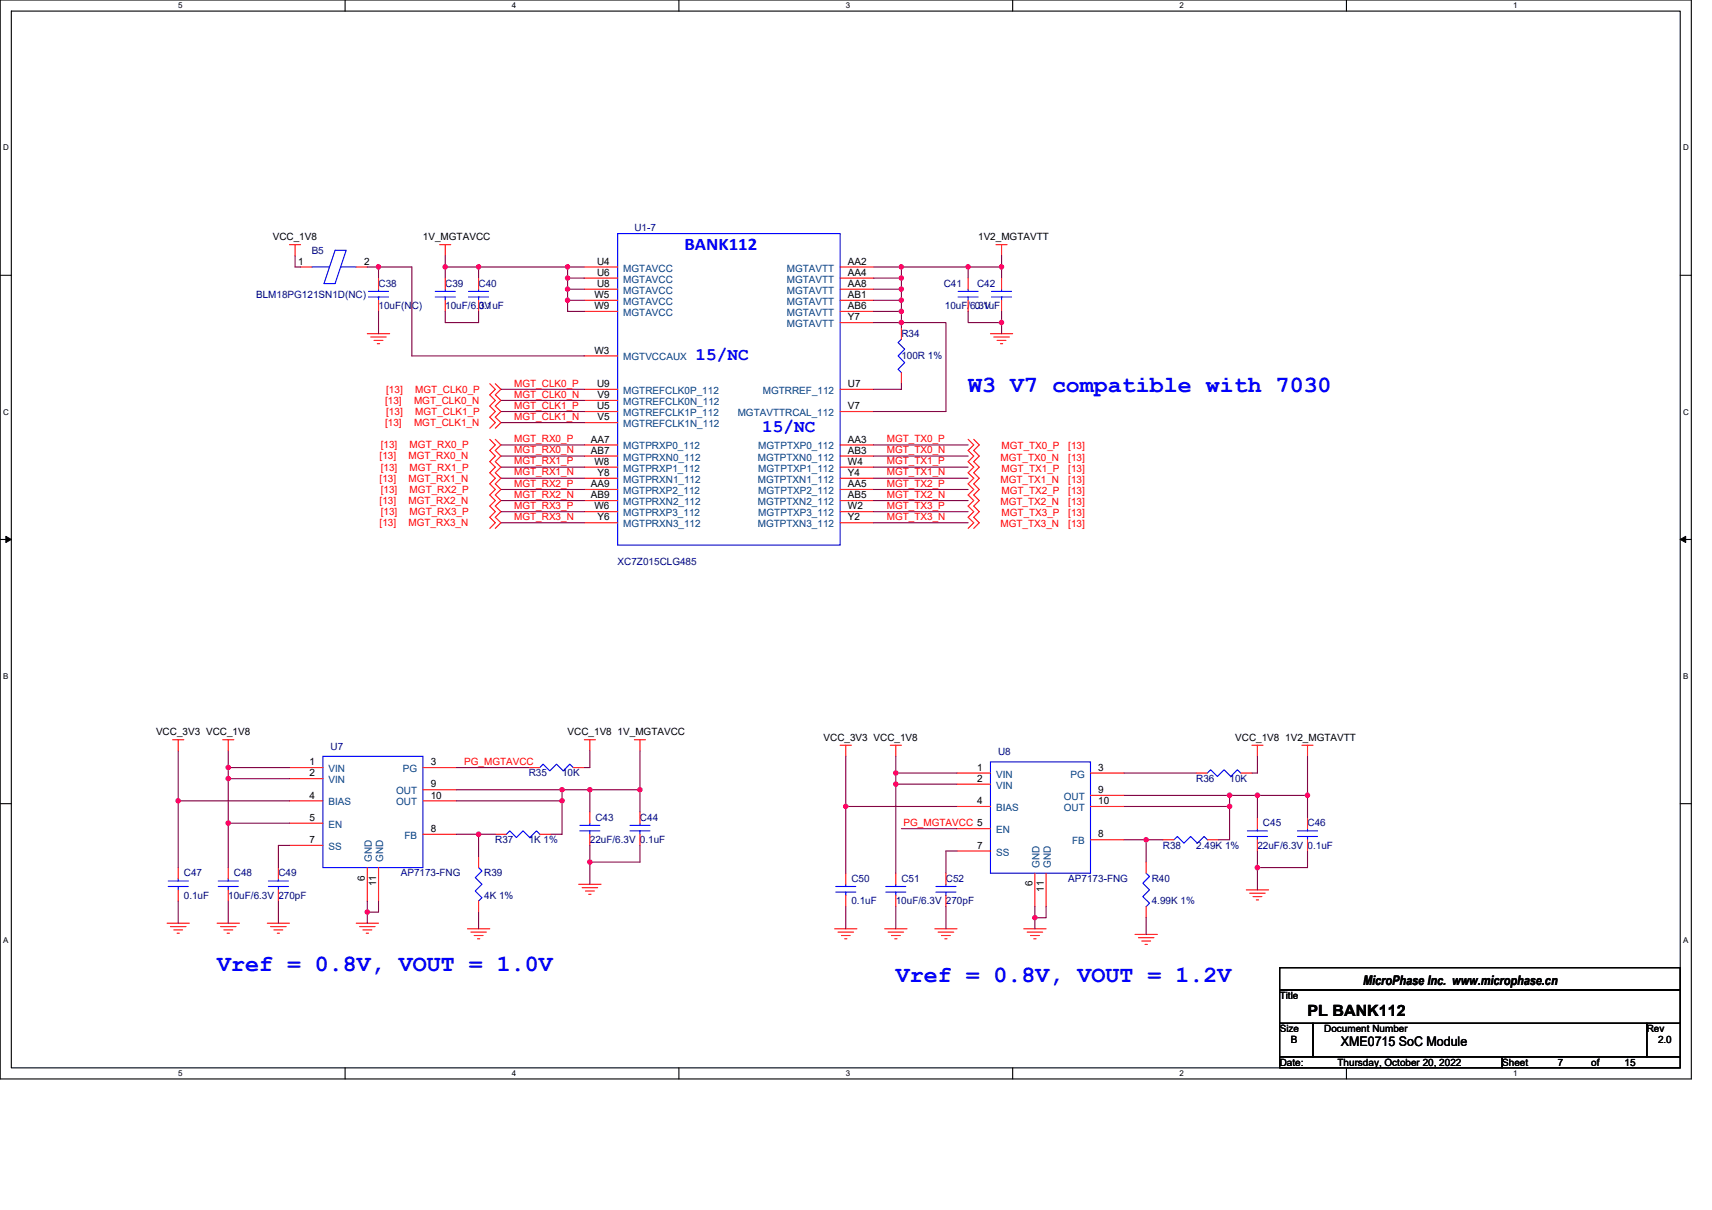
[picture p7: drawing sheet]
<svg xmlns="http://www.w3.org/2000/svg" width="297mm" height="210mm" viewBox="0 0 297 210" stroke-linecap="round" stroke-linejoin="round" font-family="sans-serif">
<path d="M0 0h293.5v187.2h-293.5zM2 1.9h289.5v183.4h-289.5z" fill="none" stroke="#000" stroke-width=".19"/>
<g fill="#fff">
<path d="M30.9 .2h.8v1.6h-.8z"/>
<path d="M30.9 185.5h.8v1.6h-.8z"/>
</g>
<path d="M59.9 0v1.9M59.9 185.3v1.9" fill="none" stroke="#000" stroke-width=".19"/>
<g fill="#fff">
<path d="M88.8 .2h.8v1.6h-.8z"/>
<path d="M88.8 185.5h.8v1.6h-.8z"/>
</g>
<path d="M117.8 0v1.9M117.8 185.3v1.9" fill="none" stroke="#000" stroke-width=".19"/>
<g fill="#fff">
<path d="M146.7 .2h.8v1.6h-.8z"/>
<path d="M146.7 185.5h.8v1.6h-.8z"/>
</g>
<path d="M175.7 0v1.9M175.7 185.3v1.9" fill="none" stroke="#000" stroke-width=".19"/>
<g fill="#fff">
<path d="M204.7 .2h.7v1.6h-.7z"/>
<path d="M204.7 185.5h.7v1.6h-.7z"/>
</g>
<path d="M233.6 0v1.9M233.6 185.3v1.9" fill="none" stroke="#000" stroke-width=".19"/>
<g fill="#fff">
<path d="M262.6 .2h.7v1.6h-.7z"/>
<path d="M262.6 185.5h.7v1.6h-.7z"/>
<path d="M.5 24.8h1v1.6h-1z"/>
<path d="M292 24.8h1v1.6h-1z"/>
<path d="M.5 70.7h1v1.5h-1z"/>
<path d="M292 70.7h1v1.5h-1z"/>
</g>
<path d="M0 47.8h2M291.5 47.8h2" fill="none" stroke="#000" stroke-width=".19"/>
<g fill="#fff">
<path d="M.5 116.5h.9v1.6h-.9z"/>
<path d="M292 116.5h.9v1.6h-.9z"/>
</g>
<path d="M0 93.6h2M291.5 93.6h2" fill="none" stroke="#000" stroke-width=".19"/>
<path d="M1 93.1l1 .5-1 .5zM291.5 93.6l1-.5v1z" fill="#000" stroke="#000" stroke-width=".17"/>
<g fill="#fff">
<path d="M.5 162.4h.9v1.5h-.9z"/>
<path d="M292 162.4h.9v1.5h-.9z"/>
</g>
<path d="M0 139.5h2M291.5 139.5h2M222 167.9h69.5v3.9h-69.5zM222 171.8h69.5v5.8h-69.5zM222 177.6h5.8v5.8h-5.8zM227.8 177.6h57.9v5.8h-57.9zM285.7 177.6h5.8v5.8h-5.8zM222 183.4h38.6v1.9h-38.6zM260.6 183.4h30.9v1.9h-30.9z" fill="none" stroke="#000" stroke-width=".19"/>
<g fill="none" stroke="#f00" stroke-width=".19">
<path d="M50.2 42.5h2M51.2 42.5v1.9M52.2 46.3h1.9M61.8 46.3h1.9M63.7 57.9h3.9M64.3 58.5h2.7M64.9 59.1h1.5M65.5 59.6h.4M65.7 48.3v1.9M65.7 52.1v1.9M76.3 42.5h1.9M77.3 42.5v1.9"/>
<path d="M77.3 48.3v1.9M77.3 52.1v1.9M83 48.3v1.9M83 52.1v1.9M101.4 46.3h5.8M101.4 48.3h5.8M101.4 50.2h5.8M101.4 52.1h5.8M101.4 54h5.8M145.8 46.3h5.8M145.8 48.3h5.8M145.8 50.2h5.8"/>
<path d="M145.8 52.1h5.8M145.8 54h5.8M145.8 56h5.8M156.4 56.9v2M168 48.3v1.9M168 52.1v1.9M171.8 57.9h3.9M172.4 58.5h2.7M172.8 42.5h1.9M173 59.1h1.5M173.6 59.6h.4M173.8 42.5v1.9"/>
<path d="M173.8 48.3v1.9M173.8 52.1v1.9M85 76.2l.9 1-.9 1 .9 .9-.9 1 .9 1-.9 .9 .9 1-.9 1 .9 .9-.9 1 .9 1-.9 .9 .9 1-.9 1 .9 .9-.9 1M85 66.6l.9 1-.9 .9 .9 1-.9 1 .9 .9-.9 1 .9 .9-.9 1M85.9 76.2l1 1-1 1 1 .9-1 1 1 1-1 .9 1 1-1 1 1 .9-1 1 1 1-1 .9 1 1-1 1 1 .9-1 1M85.9 66.6l1 1-1 .9 1 1-1 1 1 .9-1 1 1 .9-1 1M101.4 77.2h5.8M101.4 79.1h5.8M101.4 71.4h5.8M101.4 73.3h5.8M101.4 67.6h5.8M101.4 69.5h5.8"/>
<path d="M101.4 61.8h5.8M145.8 79.1h5.8M145.8 77.2h5.8M145.8 67.6h5.8M145.8 71.4h5.8M156.4 64.7v1.9M168 76.2l.9 1-.9 1 .9 .9-.9 1 .9 1-.9 .9 .9 1-.9 1 .9 .9-.9 1 .9 1-.9 .9 .9 1-.9 1 .9 .9-.9 1M168.9 76.2l1 1-1 1 1 .9-1 1 1 1-1 .9 1 1-1 1 1 .9-1 1 1 1-1 .9 1 1-1 1 1 .9-1 1M101.4 88.8h5.8M101.4 90.7h5.8M101.4 84.9h5.8M101.4 86.9h5.8"/>
<path d="M101.4 81.1h5.8M101.4 83h5.8M145.8 83h5.8M145.8 81.1h5.8M145.8 86.9h5.8M145.8 84.9h5.8M145.8 90.7h5.8M145.8 88.8h5.8M29.9 128.4h2M30.9 128.4v1.9M38.6 128.4h2M39.6 128.4v1.9"/>
<path d="M50.2 133.2h5.8M50.2 135.1h5.8M50.2 139h5.8M73.4 137.1h5.8M73.4 139h5.8M73.4 133.2h5.8M91.7 133.2h2M99.5 133.2h1.9M101.4 128.4h1.9M102.3 128.4v1.9M110.1 128.4h1.9M111 128.4v1.9"/>
<path d="M145.8 129.3h1.9M146.7 129.3v2M154.5 129.3h1.9M155.4 129.3v2M166 134.2h5.8M166 136.1h5.8M166 140h5.8M189.2 138h5.8M189.2 140h5.8M189.2 134.2h5.8M207.6 134.2h1.9M215.3 134.2h1.9"/>
<path d="M217.2 129.3h1.9M218.2 129.3v2M225.9 129.3h1.9M226.9 129.3v2M30.9 150.6v1.9M30.9 154.4v2M39.6 150.6v1.9M39.6 154.4v2M48.3 150.6v1.9M48.3 154.4v2M50.2 142.9h5.8M50.2 146.7h5.8"/>
<path d="M63.7 150.6v5.8M65.7 150.6v5.8M73.4 144.8h5.8M83 148.6v2M83 156.4v1.9M85.9 144.8h2M93.7 144.8h1.9M100.4 153.5h3.9M101 154.1h2.7M101.6 154.6h1.5M102.1 155.2h.4M102.3 140.9v2"/>
<path d="M102.3 144.8v1.9M111 140.9v2M111 144.8v1.9M146.7 151.5v2M146.7 155.4v1.9M155.4 151.5v2M155.4 155.4v1.9M164.1 151.5v2M164.1 155.4v1.9M166 143.8h5.8M166 147.7h5.8M179.6 151.5v5.8"/>
<path d="M181.5 151.5v5.8M189.2 145.7h5.8M198.9 149.6v1.9M198.9 157.3v2M201.8 145.7h1.9M209.5 145.7h1.9M216.2 154.4h3.9M216.8 155h2.7M217.4 155.6h1.5M218 156.2h.4M218.2 141.9v1.9M218.2 145.7v2"/>
<path d="M226.9 141.9v1.9M226.9 145.7v2M29 160.2h3.8M29.6 160.8h2.7M30.2 161.4h1.5M30.7 161.9h.4M37.7 160.2h3.8M38.3 160.8h2.7M38.8 161.4h1.6M39.4 161.9h.4M46.4 160.2h3.8M46.9 160.8h2.8"/>
<path d="M47.5 161.4h1.6M48.1 161.9h.4M61.8 160.2h3.9M62.4 160.8h2.7M63 161.4h1.5M63.5 161.9h.4M81.1 161.2h3.9M81.7 161.8h2.7M82.3 162.3h1.5M82.8 162.9h.4M144.8 161.2h3.9M145.4 161.8h2.7"/>
<path d="M146 162.3h1.5M146.6 162.9h.3M153.5 161.2h3.9M154.1 161.8h2.7M154.7 162.3h1.5M155.2 162.9h.4M162.2 161.2h3.8M162.8 161.8h2.7M163.3 162.3h1.6M163.9 162.9h.4M177.6 161.2h3.9M178.2 161.8h2.7"/>
<path d="M178.8 162.3h1.5M179.4 162.9h.4M196.9 162.2h3.9M197.5 162.7h2.7M198.1 163.3h1.5M198.7 163.9h.4"/>
</g>
<g fill="none" stroke="#00f" stroke-width=".19">
<path d="M54.1 46.3h3.1M58.1 43.4h2l-2 5.8h-1.9zM59.1 46.3h2.7M63.9 51.5h3.5M63.9 50.6h3.5M65.7 50.2v.4M65.7 51.5v.6M75.5 51.5h3.5M75.5 50.6h3.5M77.3 50.2v.4M77.3 51.5v.6M81.3 51.5h3.5"/>
<path d="M81.3 50.6h3.5M83 50.2v.4M83 51.5v.6M107.2 40.5h38.6v54.1h-38.6zM156.4 58.9l-.6 .6 1.2 1.1-1.2 1.2 1.2 1.1-1.2 1.2 .6 .6M166.2 51.5h3.5M166.2 50.6h3.5M168 50.2v.4M168 51.5v.6M172 51.5h3.5M172 50.6h3.5M173.8 50.2v.4"/>
<path d="M173.8 51.5v.6M56 131.3h17.4v19.3h-17.4zM93.7 133.2l.5-.6 1.2 1.2 1.2-1.2 1.1 1.2 1.2-1.2 .6 .6M171.8 132.2h17.4v19.3h-17.4zM209.5 134.2l.6-.6 1.1 1.1 1.2-1.1 1.1 1.1 1.2-1.1 .6 .6M29.2 153.8h3.5M29.2 152.9h3.5M30.9 152.5v.4M30.9 153.8v.6M37.9 153.8h3.4M37.9 152.9h3.4M39.6 152.5v.4"/>
<path d="M39.6 153.8v.6M46.6 153.8h3.4M46.6 152.9h3.4M48.3 152.5v.4M48.3 153.8v.6M83 150.6l.6 .6-1.1 1.1 1.1 1.2-1.1 1.1 1.1 1.2-.6 .6M87.9 144.8l.6-.6 1.1 1.2 1.2-1.2 1.1 1.2 1.2-1.2 .6 .6M100.6 144.2h3.5M100.6 143.2h3.5M102.3 142.9v.3M102.3 144.2v.6M109.3 144.2h3.5"/>
<path d="M109.3 143.2h3.5M111 142.9v.3M111 144.2v.6M145 154.8h3.5M145 153.8h3.5M146.7 153.5v.3M146.7 154.8v.6M153.7 154.8h3.5M153.7 153.8h3.5M155.4 153.5v.3M155.4 154.8v.6M162.4 154.8h3.5"/>
<path d="M162.4 153.8h3.5M164.1 153.5v.3M164.1 154.8v.6M198.9 151.5l.5 .6-1.1 1.2 1.1 1.1-1.1 1.2 1.1 1.1-.5 .6M203.7 145.7l.6-.5 1.1 1.1 1.2-1.1 1.1 1.1 1.2-1.1 .6 .5M216.4 145.2h3.5M216.4 144.2h3.5M218.2 143.8v.4M218.2 145.2v.5M225.1 145.2h3.5M225.1 144.2h3.5M226.9 143.8v.4"/>
<path d="M226.9 145.2v.5"/>
</g>
<g fill="none" stroke="#800040" stroke-width=".19">
<path d="M51.2 44.4v1.9h1M63.7 46.3h2M65.7 46.3v2M65.7 46.3h5.8v15.5h29.9M65.7 54v3.9M77.3 44.4v1.9M77.3 46.3v2M77.3 54v2h5.7v-2M77.3 46.3h5.7M83 46.3h15.5M83 46.3v2M98.5 46.3v2"/>
<path d="M98.5 52.1v1.9h2.9M98.5 48.3v1.9M98.5 50.2v1.9M98.5 46.3h2.9M98.5 48.3h2.9M98.5 50.2h2.9M98.5 52.1h2.9M151.6 54h4.8M151.6 46.3h4.8M151.6 48.3h4.8M151.6 50.2h4.8M151.6 52.1h4.8"/>
<path d="M151.6 56h4.8M156.4 46.3v2M156.4 48.3v1.9M156.4 50.2v1.9M156.4 52.1v1.9M156.4 54v2M156.4 56v.9M156.4 46.3h11.6M156.4 56h7.7v15.4h-12.5M168 46.3v2M168 46.3h5.8M168 54v2h5.8"/>
<path d="M173.8 44.4v1.9M173.8 46.3v2M173.8 54v2M173.8 56v1.9M86.9 77.2h14.5M86.9 79.1h14.5M86.9 67.6h14.5M86.9 71.4h14.5M86.9 73.3h14.5M86.9 69.5h14.5M151.6 77.2h16.4M151.6 79.1h16.4"/>
<path d="M156.4 66.6v1h-4.8M86.9 81.1h14.5M86.9 83h14.5M86.9 84.9h14.5M86.9 86.9h14.5M86.9 88.8h14.5M86.9 90.7h14.5M151.6 81.1h16.4M151.6 83h16.4M151.6 84.9h16.4M151.6 86.9h16.4M151.6 88.8h16.4"/>
<path d="M151.6 90.7h16.4M30.9 130.3v8.7M30.9 139h19.3M30.9 139v11.6M39.6 130.3v2.9M39.6 133.2v1.9M39.6 135.1v7.8M39.6 135.1h10.6M39.6 133.2h10.6M79.2 133.2h12.5M79.2 137.1h18.3M79.2 139h18.3"/>
<path d="M97.5 137.1h4.8M97.5 139v5.8h-1.9M97.5 137.1v1.9M102.3 137.1v3.8M102.3 130.3v2.9h-.9M102.3 137.1h8.7M111 130.3v6.8M111 137.1v3.8M146.7 140v11.5M146.7 131.3v8.7M146.7 140h19.3M155.4 134.2h10.6"/>
<path d="M155.4 131.3v2.9M155.4 134.2v1.9M166 136.1h-10.6v15.4M195 134.2h12.6M195 140h18.3M195 138h18.3M213.3 138h4.9M213.3 140v5.7h-1.9M213.3 138v2M218.2 138v3.9M218.2 138h8.7M218.2 131.3v2.9h-1"/>
<path d="M226.9 138v3.9M226.9 131.3v6.7M30.9 156.4v3.8M39.6 142.9v7.7M39.6 156.4v3.8M39.6 142.9h10.6M48.3 156.4v3.8M50.2 146.7h-1.9v3.9M63.7 158.3v1.9M63.7 156.4v1.9M65.7 156.4v1.9h-2M79.2 144.8h3.8v3.8"/>
<path d="M83 158.3v2.9M83 144.8h2.9M102.3 146.7v2.9M102.3 149.6v3.9M111 146.7v2.9h-8.7M146.7 157.3v3.9M155.4 157.3v3.9M156.4 143.8h9.6M164.1 157.3v3.9M166 147.7h-1.9v3.8M179.6 159.3v1.9M179.6 157.3v2"/>
<path d="M181.5 157.3v2h-1.9M195 145.7h3.9v3.9M198.9 159.3v2.9M198.9 145.7h2.9M218.2 147.7v2.9M218.2 150.6v3.8M226.9 147.7v2.9h-8.7"/>
</g>
<g fill="#f0f" stroke="#f0f" stroke-width=".19">
<circle cx="83" cy="46.3" r=".38"/>
<circle cx="77.2" cy="46.3" r=".38"/>
<circle cx="98.5" cy="46.3" r=".38"/>
<circle cx="98.5" cy="50.2" r=".38"/>
<circle cx="98.5" cy="48.2" r=".38"/>
<circle cx="98.5" cy="52.1" r=".38"/>
<circle cx="168" cy="46.3" r=".38"/>
<circle cx="173.8" cy="46.3" r=".38"/>
<circle cx="173.8" cy="56" r=".38"/>
<circle cx="156.4" cy="46.3" r=".38"/>
<circle cx="156.4" cy="50.2" r=".38"/>
<circle cx="156.4" cy="48.2" r=".38"/>
<circle cx="156.4" cy="52.1" r=".38"/>
<circle cx="156.4" cy="54" r=".38"/>
<circle cx="156.4" cy="56" r=".38"/>
<circle cx="65.7" cy="46.3" r=".38"/>
<circle cx="63.7" cy="158.3" r=".38"/>
<circle cx="39.6" cy="133.2" r=".38"/>
<circle cx="39.6" cy="142.8" r=".38"/>
<circle cx="39.6" cy="135.1" r=".38"/>
<circle cx="83" cy="144.8" r=".38"/>
<circle cx="97.5" cy="139" r=".38"/>
<circle cx="30.9" cy="139" r=".38"/>
<circle cx="102.3" cy="137" r=".38"/>
<circle cx="97.5" cy="137" r=".38"/>
<circle cx="102.3" cy="149.6" r=".38"/>
<circle cx="111" cy="137" r=".38"/>
<circle cx="179.6" cy="159.2" r=".38"/>
<circle cx="155.4" cy="134.1" r=".38"/>
<circle cx="155.4" cy="136.1" r=".38"/>
<circle cx="146.7" cy="139.9" r=".38"/>
<circle cx="198.9" cy="145.7" r=".38"/>
<circle cx="213.3" cy="138" r=".38"/>
<circle cx="213.3" cy="139.9" r=".38"/>
<circle cx="218.2" cy="150.6" r=".38"/>
<circle cx="226.8" cy="138" r=".38"/>
<circle cx="218.2" cy="138" r=".38"/>
</g>
<g font-size="4" fill="#00f">
<text x="168" y="68.1">W3 V7 compatible with 7030</text>
<text x="37.7" y="168.4">Vref = 0.8V, VOUT = 1.0V</text>
<text x="155.4" y="170.4">Vref = 0.8V, VOUT = 1.2V</text>
</g>
<g font-size="3.1" fill="#00f">
<text x="118.8" y="43.5">BANK112</text>
<text x="120.7" y="62.4">15/NC</text>
<text x="132.3" y="75">15/NC</text>
</g>
<text font-size="2.7" x="226.9" y="176.2">PL BANK112</text>
<g font-size="2.3">
<text x="236.5" y="170.9">MicroPhase Inc. www.microphase.cn</text>
<text x="232.6" y="181.6">XME0715 SoC Module</text>
</g>
<g font-size="1.7">
<text x="47.3" y="41.7">VCC_1V8</text>
<text x="73.4" y="41.7">1V_MGTAVCC</text>
<text x="169.7" y="41.7">1V2_MGTAVTT</text>
<text x="51.7" y="45.9">1</text>
<text x="63.2" y="45.9">2</text>
<text x="103.6" y="45.9">U4</text>
<text x="103.6" y="47.9">U6</text>
<text x="147.1" y="45.9">AA2</text>
<text x="147.1" y="47.9">AA4</text>
<text x="103.1" y="51.7">W5</text>
<text x="103.1" y="53.6">W9</text>
<text x="103.6" y="49.8">U8</text>
<text x="147.1" y="49.8">AA8</text>
<text x="147.1" y="51.7">AB1</text>
<text x="147.1" y="53.6">AB6</text>
<text x="147.1" y="55.6">Y7</text>
<text x="103.1" y="61.4">W3</text>
<text x="103.6" y="71">U5</text>
<text x="103.6" y="67.2">U9</text>
<text x="103.7" y="69.1">V9</text>
<text x="147.1" y="71">V7</text>
<text x="147.1" y="67.2">U7</text>
<text x="102.5" y="76.8">AA7</text>
<text x="103.7" y="72.9">V5</text>
<text x="147.1" y="76.8">AA3</text>
<text x="102.5" y="78.7">AB7</text>
<text x="103.1" y="80.7">W8</text>
<text x="103.7" y="82.6">Y8</text>
<text x="147.1" y="80.7">W4</text>
<text x="147.1" y="78.7">AB3</text>
<text x="147.1" y="82.6">Y4</text>
<text x="102.5" y="84.5">AA9</text>
<text x="102.5" y="86.5">AB9</text>
<text x="103.1" y="88.4">W6</text>
<text x="147.1" y="84.5">AA5</text>
<text x="147.1" y="88.4">W2</text>
<text x="147.1" y="86.5">AB5</text>
<text x="103.7" y="90.3">Y6</text>
<text x="147.1" y="90.3">Y2</text>
<text x="27.1" y="127.6">VCC_3V3 VCC_1V8</text>
<text x="98.5" y="127.6">VCC_1V8</text>
<text x="107.2" y="127.6">1V_MGTAVCC</text>
<text x="142.9" y="128.6">VCC_3V3 VCC_1V8</text>
<text x="214.3" y="128.6">VCC_1V8</text>
<text x="223" y="128.6">1V2_MGTAVTT</text>
<text x="53.7" y="132.8">1</text>
<text x="53.7" y="134.7">2</text>
<text x="74.7" y="132.8">3</text>
<text x="74.7" y="136.7">9</text>
<text x="169.5" y="133.8">1</text>
<text x="169.5" y="135.7">2</text>
<text x="190.6" y="133.8">3</text>
<text x="190.6" y="137.6">9</text>
<text x="53.7" y="138.6">4</text>
<text x="53.7" y="142.5">5</text>
<text x="74.7" y="138.6">10</text>
<text x="169.5" y="139.6">4</text>
<text x="190.6" y="139.6">10</text>
<text x="53.7" y="146.3">7</text>
<text x="74.7" y="144.4">8</text>
<text x="169.5" y="147.3">7</text>
<text x="190.6" y="145.3">8</text>
<text x="63.3" y="152.9" transform="rotate(-90 63.3 152.9)">6</text>
<text x="65.3" y="153.8" transform="rotate(-90 65.3 153.8)">11</text>
<text x="179.2" y="153.8" transform="rotate(-90 179.2 153.8)">6</text>
<text x="181.1" y="154.8" transform="rotate(-90 181.1 154.8)">11</text>
<text x="222" y="173.4">Title</text>
<text x="222" y="179.1">Size</text>
<text x="229.8" y="179.1">Document Number</text>
<text x="285.7" y="179.1">Rev</text>
<text x="222" y="184.9">Date:</text>
<text x="224" y="181.1">B</text>
<text x="232.1" y="184.9">Thursday, October 20, 2022</text>
<text x="260.6" y="184.9">Sheet</text>
<text x="270.3" y="184.9">7</text>
<text x="276.1" y="184.9">of</text>
<text x="281.9" y="184.9">15</text>
<text x="287.7" y="181.1">2.0</text>
</g>
<g font-size="1.7" fill="#000080">
<text x="110.1" y="40.2">U1-7</text>
<text x="54.1" y="44">B5</text>
<text x="44.4" y="51.7">BLM18PG121SN1D(NC)</text>
<text x="65.7" y="49.8">C38</text>
<text x="65.7" y="53.7">10uF(NC)</text>
<text x="77.3" y="49.8">C39</text>
<text x="77.3" y="53.7">10uF/6.3V</text>
<text x="83" y="49.8">C40</text>
<text x="83" y="53.7">0.1uF</text>
<text x="163.7" y="49.8">C41</text>
<text x="163.9" y="53.7">10uF/6.3V</text>
<text x="169.1" y="53.7">0.1uF</text>
<text x="169.5" y="49.8">C42</text>
<text x="156.4" y="58.5">R34</text>
<text x="156.4" y="62.4">100R 1%</text>
<text x="107.2" y="98.1">XC7Z015CLG485</text>
<text x="57.4" y="130.1">U7</text>
<text x="173.2" y="131.1">U8</text>
<text x="91.7" y="134.7">R35</text>
<text x="97.5" y="134.7">10K</text>
<text x="207.6" y="135.7">R36</text>
<text x="213.3" y="135.7">10K</text>
<text x="103.3" y="142.5">C43</text>
<text x="111" y="142.5">C44</text>
<text x="219.1" y="143.4">C45</text>
<text x="226.9" y="143.4">C46</text>
<text x="85.9" y="146.3">R37</text>
<text x="91.7" y="146.3">1K 1%</text>
<text x="102.3" y="146.3">22uF/6.3V 0.1uF</text>
<text x="201.8" y="147.3">R38</text>
<text x="207.6" y="147.3">2.49K 1%</text>
<text x="218.2" y="147.3">22uF/6.3V 0.1uF</text>
<text x="31.9" y="152.1">C47</text>
<text x="31.9" y="156">0.1uF</text>
<text x="39.6" y="156">10uF/6.3V 270pF</text>
<text x="40.6" y="152.1">C48</text>
<text x="48.3" y="152.1">C49</text>
<text x="69.5" y="152.1">AP7173-FNG</text>
<text x="84" y="152.1">R39</text>
<text x="84" y="156">4K 1%</text>
<text x="147.7" y="153.1">C50</text>
<text x="156.4" y="153.1">C51</text>
<text x="164.1" y="153.1">C52</text>
<text x="185.4" y="153.1">AP7173-FNG</text>
<text x="199.8" y="153.1">R40</text>
<text x="147.7" y="156.9">0.1uF</text>
<text x="155.4" y="156.9">10uF/6.3V 270pF</text>
<text x="199.8" y="156.9">4.99K 1%</text>
</g>
<g font-size="1.7" fill="#004080">
<text x="108.1" y="47.1">MGTAVCC</text>
<text x="136.5" y="47.1">MGTAVTT</text>
<text x="108.1" y="49">MGTAVCC</text>
<text x="108.1" y="51">MGTAVCC</text>
<text x="108.1" y="52.9">MGTAVCC</text>
<text x="136.5" y="49">MGTAVTT</text>
<text x="136.5" y="51">MGTAVTT</text>
<text x="136.5" y="52.9">MGTAVTT</text>
<text x="108.1" y="54.8">MGTAVCC</text>
<text x="136.5" y="54.8">MGTAVTT</text>
<text x="136.5" y="56.8">MGTAVTT</text>
<text x="108.1" y="62.5">MGTVCCAUX</text>
<text x="108.1" y="68.3">MGTREFCLK0P_112</text>
<text x="108.1" y="70.3">MGTREFCLK0N_112</text>
<text x="132.4" y="68.3">MGTRREF_112</text>
<text x="108.1" y="78">MGTPRXP0_112</text>
<text x="108.1" y="72.2">MGTREFCLK1P_112</text>
<text x="108.1" y="74.1">MGTREFCLK1N_112</text>
<text x="128" y="72.2">MGTAVTTRCAL_112</text>
<text x="131.6" y="78">MGTPTXP0_112</text>
<text x="108.1" y="81.9">MGTPRXP1_112</text>
<text x="108.1" y="83.8">MGTPRXN1_112</text>
<text x="108.1" y="79.9">MGTPRXN0_112</text>
<text x="131.5" y="79.9">MGTPTXN0_112</text>
<text x="131.5" y="83.8">MGTPTXN1_112</text>
<text x="131.6" y="81.9">MGTPTXP1_112</text>
<text x="108.1" y="89.6">MGTPRXP3_112</text>
<text x="108.1" y="85.7">MGTPRXP2_112</text>
<text x="108.1" y="87.7">MGTPRXN2_112</text>
<text x="131.5" y="87.7">MGTPTXN2_112</text>
<text x="131.6" y="85.7">MGTPTXP2_112</text>
<text x="131.6" y="89.6">MGTPTXP3_112</text>
<text x="108.1" y="91.5">MGTPRXN3_112</text>
<text x="131.5" y="91.5">MGTPTXN3_112</text>
<text x="57" y="134">VIN</text>
<text x="57" y="135.9">VIN</text>
<text x="68.7" y="137.8">OUT</text>
<text x="69.9" y="134">PG</text>
<text x="172.8" y="134.9">VIN</text>
<text x="172.8" y="136.9">VIN</text>
<text x="185.7" y="134.9">PG</text>
<text x="57" y="139.8">BIAS</text>
<text x="57" y="143.6">EN</text>
<text x="68.7" y="139.8">OUT</text>
<text x="172.8" y="140.7">BIAS</text>
<text x="184.6" y="138.8">OUT</text>
<text x="184.6" y="140.7">OUT</text>
<text x="57" y="147.5">SS</text>
<text x="64.5" y="149.6" transform="rotate(-90 64.5 149.6)">GND</text>
<text x="66.5" y="149.6" transform="rotate(-90 66.5 149.6)">GND</text>
<text x="70.2" y="145.6">FB</text>
<text x="172.8" y="144.6">EN</text>
<text x="172.8" y="148.5">SS</text>
<text x="186" y="146.5">FB</text>
<text x="180.4" y="150.6" transform="rotate(-90 180.4 150.6)">GND</text>
<text x="182.3" y="150.6" transform="rotate(-90 182.3 150.6)">GND</text>
</g>
<g font-size="1.7" fill="#f00">
<text x="66.8" y="70.1">[13]</text>
<text x="67" y="68.1">[13]</text>
<text x="71.8" y="70.1">MGT_CLK0_N</text>
<text x="72" y="68.1">MGT_CLK0_P</text>
<text x="89.2" y="67.1">MGT_CLK0_P</text>
<text x="89.2" y="70.9">MGT_CLK1_P</text>
<text x="89.2" y="69">MGT_CLK0_N</text>
<text x="66.1" y="77.8">[13]</text>
<text x="66.8" y="73.9">[13]</text>
<text x="67" y="72">[13]</text>
<text x="71.1" y="77.8">MGT_RX0_P</text>
<text x="71.8" y="73.9">MGT_CLK1_N</text>
<text x="72" y="72">MGT_CLK1_P</text>
<text x="89.2" y="76.7">MGT_RX0_P</text>
<text x="89.2" y="72.9">MGT_CLK1_N</text>
<text x="153.9" y="76.7">MGT_TX0_P</text>
<text x="173.8" y="78">MGT_TX0_P</text>
<text x="185.4" y="78">[13]</text>
<text x="65.9" y="79.7">[13]</text>
<text x="65.9" y="83.6">[13]</text>
<text x="66.1" y="81.7">[13]</text>
<text x="70.9" y="79.7">MGT_RX0_N</text>
<text x="70.9" y="83.6">MGT_RX1_N</text>
<text x="71.1" y="81.7">MGT_RX1_P</text>
<text x="89.2" y="80.6">MGT_RX1_P</text>
<text x="89.2" y="82.5">MGT_RX1_N</text>
<text x="89.2" y="78.7">MGT_RX0_N</text>
<text x="153.9" y="80.6">MGT_TX1_P</text>
<text x="153.9" y="82.5">MGT_TX1_N</text>
<text x="153.9" y="78.7">MGT_TX0_N</text>
<text x="173.6" y="79.9">MGT_TX0_N</text>
<text x="173.6" y="83.8">MGT_TX1_N</text>
<text x="173.8" y="81.9">MGT_TX1_P</text>
<text x="185.4" y="79.9">[13]</text>
<text x="185.4" y="83.8">[13]</text>
<text x="185.4" y="81.9">[13]</text>
<text x="65.9" y="87.4">[13]</text>
<text x="66.1" y="85.5">[13]</text>
<text x="66.1" y="89.4">[13]</text>
<text x="70.9" y="87.4">MGT_RX2_N</text>
<text x="71.1" y="85.5">MGT_RX2_P</text>
<text x="71.1" y="89.4">MGT_RX3_P</text>
<text x="89.2" y="84.5">MGT_RX2_P</text>
<text x="89.2" y="86.4">MGT_RX2_N</text>
<text x="89.2" y="88.3">MGT_RX3_P</text>
<text x="153.9" y="84.5">MGT_TX2_P</text>
<text x="153.9" y="86.4">MGT_TX2_N</text>
<text x="153.9" y="88.3">MGT_TX3_P</text>
<text x="173.6" y="87.6">MGT_TX2_N</text>
<text x="173.8" y="85.7">MGT_TX2_P</text>
<text x="173.8" y="89.6">MGT_TX3_P</text>
<text x="185.4" y="87.6">[13]</text>
<text x="185.4" y="85.7">[13]</text>
<text x="185.4" y="89.6">[13]</text>
<text x="65.9" y="91.3">[13]</text>
<text x="70.9" y="91.3">MGT_RX3_N</text>
<text x="89.2" y="90.2">MGT_RX3_N</text>
<text x="153.9" y="90.2">MGT_TX3_N</text>
<text x="173.6" y="91.5">MGT_TX3_N</text>
<text x="185.4" y="91.5">[13]</text>
<text x="80.5" y="132.7">PG_MGTAVCC</text>
<text x="156.8" y="143.3">PG_MGTAVCC 5</text>
</g>
<g font-size="1.4">
<text x="30.9" y="1.5">5</text>
<text x="88.8" y="1.5">4</text>
<text x="146.7" y="1.5">3</text>
<text x="204.7" y="1.5">2</text>
<text x="262.6" y="1.5">1</text>
<text x=".5" y="26.1">D</text>
<text x="292" y="26.1">D</text>
<text x=".5" y="71.9">C</text>
<text x="292" y="71.9">C</text>
<text x=".5" y="117.8">B</text>
<text x="292" y="117.8">B</text>
<text x=".5" y="163.6">A</text>
<text x="292" y="163.6">A</text>
<text x="30.9" y="186.8">5</text>
<text x="88.8" y="186.8">4</text>
<text x="146.7" y="186.8">3</text>
<text x="204.7" y="186.8">2</text>
<text x="262.6" y="186.8">1</text>
</g>
</svg>
